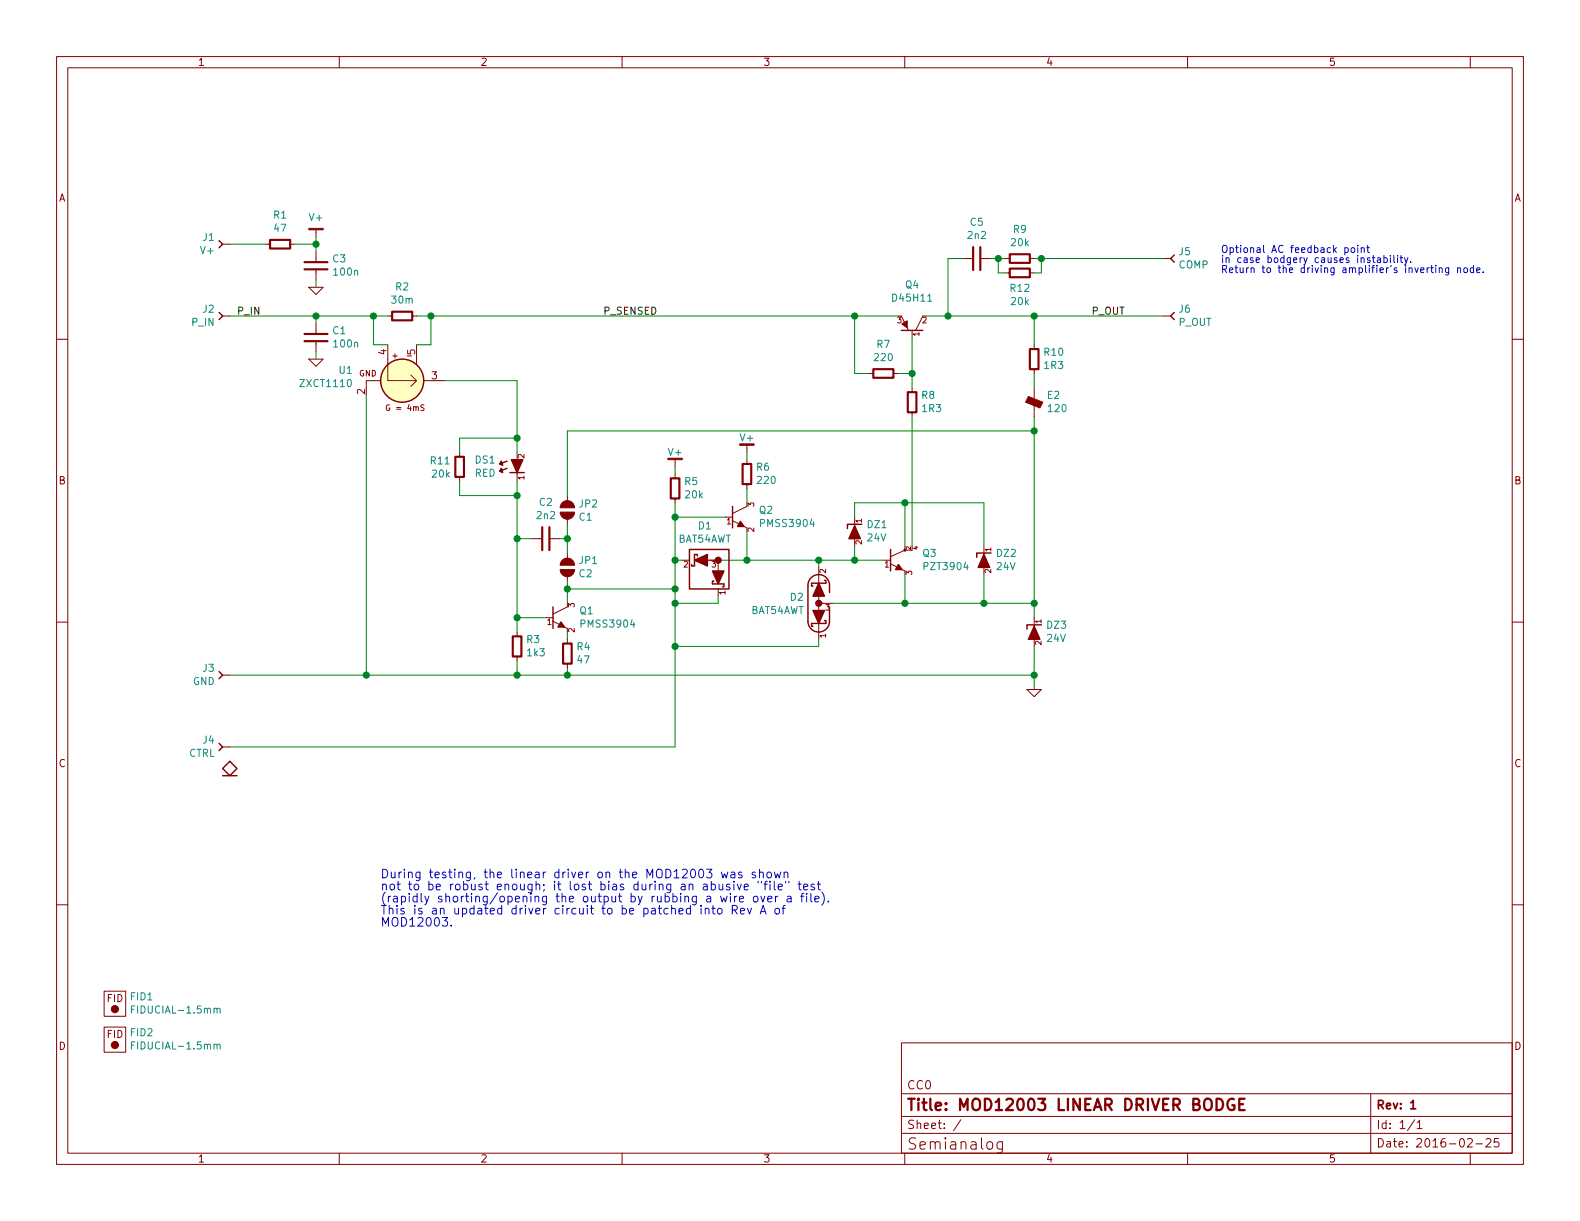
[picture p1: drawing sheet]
<svg xmlns="http://www.w3.org/2000/svg" width="279mm" height="216mm" viewBox="0 0 279 216" stroke-linecap="round" stroke-linejoin="round" font-family="sans-serif">
<g fill="none" stroke="#840000" stroke-width=".18">
<path d="M10 10h259.4v195.9h-259.4zM12 12h255.4v191.9h-255.4zM60 10v2M110 10v2M160 10v2M210 10v2M260 10v2M10 60h2M39.4 55.9h1.2M39.4 43.2h1.2M47 43.2h.8M51.3 43.2h.8"/>
<path d="M54.6 50.8h2.5l-1.2 1.3zM55.9 40.6v1.3M55.9 44.5v1.9M55.9 47.6v1.9M55.9 57.2v1.9M68.6 55.9h.7M72.9 55.9h.8M159.4 55.9l1.3 2.5M161.3 58.4v1.3M163.2 55.9l-1.3 2.5M170.2 45.7h1.9M173.4 45.7h1.9"/>
<path d="M177.8 45.7h.8M177.8 48.3h.8M182.1 45.7h.8M182.1 48.3h.8M205.7 45.7h1.3M205.7 55.9h1.3M267.4 60h2M54.6 63.5h2.5l-1.2 1.3zM55.9 60.3v1.9M67.3 67.3h-2.5v1.3M68.6 64.3v3h5.1M68.6 61v3.4"/>
<path d="M68.9 71.6a.47 .47 0 0 0-.6 .5 .47 .47 0 0 0 .6 .4v-.3h-.2M72.6 66.3l1.1 1M73.7 67.3l-1.1 1M73.7 61v3.4M74.9 67.3h3.8M75 71.6h-.4l-.2 .2 .1 .2 .5 .2v.3h-.6M132.1 78.7v1.3M153.7 66h.7M158 66h.7M161.3 68.6v.7M161.3 72.9v.8M182.9 61v.7"/>
<path d="M182.9 65.3v.7M182.9 68.6v5.1M81.3 80v.8M81.3 84.3v.8M91.4 83.6v1.5M94 95.3h1.9M97.2 95.3h1.9M100.3 87.6v1.9M100.3 90.8v1.9M100.3 97.8v1.9M119.4 81.3v1.3M119.4 83.8v.8"/>
<path d="M119.4 88.1v.8M124.5 99.1h2.5v2.5M128.3 91.4h1.2M129.5 92.1l2.6 1.2M132.1 89.5l-2.6 1.3M132.1 81.3v.7M132.1 85.6v.8M151.1 91.4v1.6M156.2 99.1h1.3M157.5 99.7l2.5 1.3M160 97.3l-2.5 1.1M174 96.5v1.5"/>
<path d="M10 110h2M39.4 119.4h1.2M91.4 111.8v.7M91.4 116.1v.7M96.5 109.2h1.3M97.8 109.9l2.5 1.2M100.3 101v1.9M100.3 113v.8M100.3 117.3v.8M100.3 107.3l-2.5 1.3M127 104.1v1.3M144.8 101.6v1.5"/>
<path d="M144.8 105.4v7.6M144.8 106.7h2.5M182.9 109.2v1.5M267.4 110h2M39.4 132.1h1.2M181.6 121.9h2.5l-1.2 1.3zM10 160h2M267.4 160h2M18.4 175.3h3.8v4.4h-3.8zM18.4 181.6h3.8v4.5h-3.8zM159.4 184.4h108v19.5h-108zM159.4 197.4h108"/>
<path d="M159.4 193.4h108M169.9 198l-1.3 1.9M242.4 193.4v10.5M250.2 198l-1.3 1.9M250.6 198.5l.4-.4v1.5M250.6 199.6h.9M60 203.9v2M110 203.9v2M159.4 200.4h108M160 203.9v2M177.3 201.9v1.6a.56 .56 0 0 1-.9 .3M177.3 202a.68 .68 0 0 0-.9 .1l-.1 .2 .1 .7 .3 .2 .6-.1"/>
<path d="M210 203.9v2M259.5 201.5l.2-.2h.4l.3 .5-1 1h1M260 203.9v2M261 202.3h1.2M262.8 201.5l.2-.2h.4l.3 .5-1 1h1M265 201.3h-.7l-.1 .7 .2-.1 .5 .1 .2 .2-.1 .5-.2 .1-.6-.1"/>
</g>
<path d="M249.5 196.1h.8" fill="none" stroke="#840000" stroke-width=".3"/>
<path d="M218.2 194.4a.92 .92 0 0 0-1.1 .3 .92 .92 0 0 0 0 1.1 .7 .7 0 0 0 1.2 .3v-.7h-.4M219.2 195.2h.6M220.1 194.3h-.9v2h.9" fill="none" stroke="#840000" stroke-width=".41"/>
<circle cx="71.1" cy="67.3" r="3.8" fill="#ffffc2" stroke="#ffffc2" stroke-width=".18"/>
<g fill="none" stroke="#840000" stroke-width=".25">
<path d="M38.7 42.5l.7 .7-.7 .6M38.7 55.2l.7 .7-.7 .6M159.4 58.4h3.8M207.6 45.1l-.6 .6 .6 .7M207.6 55.2l-.6 .7 .6 .6M89.7 82.8l-1.3 .5 .5 .3-.3-.8-.2 .5M89.7 81.5l-1.3 .5 .5 .3-.3-.8-.2 .5M90.2 83.6h2.5M121.9 97.2h7v6.9h-7zM123.3 98.3v-.3h-.5v2.1h-.5v-.3M129.5 89.5v3.8M152.4 92.7h-2.5v.8"/>
<path d="M157.5 97.2v3.8M175.3 97.8h-2.6v.8M38.7 118.7l.7 .7-.7 .6M97.8 107.3v3.8M126.2 102.7h-.2v.6h2v.5h-.2M145.8 109.7h.2v.5h-2.5v.5h.3M145.8 102.6h.2v.5h-2.5v.5h.3M146.7 104.8v-1.3a1.9 1.9 0 0 0-1.9-1.9 1.9 1.9 0 0 0-1.9 1.9v6.4a1.9 1.9 0 0 0 1.9 1.9 1.9 1.9 0 0 0 1.9-1.9v-2.6M184.1 110.5h-2.5v.8M38.7 131.4l.7 .7-.7 .6M39.4 135.9l1.2-1.3 1.3 1.3-1.3 1.3zM39.4 137.2h2.5"/>
<circle cx="71.1" cy="67.3" r="3.8"/>
</g>
<g fill="#840000" stroke="#840000" stroke-width=".25">
<path d="M159.5 57.3l.9-.5v1.1z"/>
<path d="M174 98l1 2.3h-2z"/>
<path d="M158.9 99.8l.6 .9h-1.1z"/>
<path d="M151.1 93l1 2.3h-2z"/>
<path d="M182.9 110.7l1 2.3h-2z"/>
<path d="M90.4 81.3h2.1l-1.1 2.3z"/>
<path d="M130.9 92.2l.7 .9h-1.2z"/>
<path d="M99.2 110l.6 .9h-1.1z"/>
<path d="M126 101h2l-1 2.3z"/>
<path d="M122.8 99.1l2.3-1.1v2.1z"/>
<path d="M143.8 108h2l-1 2.2z"/>
<path d="M144.8 103.1l1 2.3h-2z"/>
<circle cx="127" cy="99.1" r=".51"/>
<circle cx="144.8" cy="106.7" r=".51"/>
</g>
<g fill="none" stroke="#840000" stroke-width=".38">
<path d="M47.8 42.4h3.5v1.5h-3.5zM53.8 47.6h4.1M53.8 46.4h4.1M53.8 59.1h4.1M69.3 55.1h3.6v1.5h-3.6zM172.1 43.7v4.1M173.4 43.7v4.1M178.6 45h3.5v1.5h-3.5zM178.6 47.5h3.5v1.5h-3.5zM53.8 60.3h4.1M154.4 65.3h3.6v1.5h-3.6zM160.5 69.3h1.6v3.6h-1.6z"/>
<path d="M182.1 61.7h1.5v3.6h-1.5zM80.5 80.8h1.5v3.5h-1.5zM95.9 93.2v4.1M97.2 93.2v4.1M118.6 84.6h1.5v3.5h-1.5zM131.3 82h1.5v3.6h-1.5zM90.7 112.5h1.5v3.6h-1.5zM99.6 113.8h1.5v3.5h-1.5z"/>
</g>
<g fill="#840000" stroke="#840000" stroke-width=".18">
<path d="M99.1 90.6h2.5a1.27 1.27 0 0 1-1.3 1.2 1.27 1.27 0 0 1-1.2-1.2z"/>
<path d="M99.3 89.1a1.28 1.28 0 0 1 1.4-.5 1.28 1.28 0 0 1 .9 1.2h-2.5z"/>
<path d="M99.3 99.2a1.28 1.28 0 0 1 1.4-.5 1.28 1.28 0 0 1 .9 1.2h-2.5z"/>
<path d="M99.1 100.7h2.5a1.27 1.27 0 0 1-1.3 1.3 1.27 1.27 0 0 1-1.2-1.3z"/>
<path d="M181.9 70.1l2.5 1-.5 1-2.5-1z"/>
<path d="M54.6 40.4h2.5v.2h-2.5z"/>
<path d="M118.1 81h2.5v.3h-2.5z"/>
<path d="M130.8 78.5h2.5v.2h-2.5z"/>
<circle cx="160" cy="97.3" r=".18"/>
<circle cx="20.3" cy="178.4" r=".63"/>
<circle cx="20.3" cy="184.8" r=".63"/>
</g>
<g fill="none" stroke="#008400" stroke-width=".18">
<path d="M40.6 55.9h28M40.6 43.2h6.4M52.1 43.2h3.8M55.9 41.9v2.6M55.9 49.5v1.3M55.9 55.9v1.3M66 55.9v5.1h2.6M73.7 55.9h85M76.2 55.9v5.1h-2.5M151.1 55.9v10.1h2.6M161.3 59.7v8.9M163.8 55.9h41.9"/>
<path d="M170.2 45.7h-2.6v10.2M175.3 45.7h2.5M176.5 45.7v2.6h1.3M182.9 55.9v5.1M182.9 45.7h22.8M184.1 45.7v2.6h-1.2M55.9 62.2v1.3M64.8 69.9v49.5M78.7 67.3h12.7v12.7M91.4 77.5h-10.1v2.5M158.7 66h2.6M161.3 73.7v22.8"/>
<path d="M182.9 66v2.6M182.9 73.7v35.5M182.9 76.2h-82.6v11.4M81.3 85.1v2.5h10.1M91.4 85.1v26.7M91.4 95.3h2.6M99.1 95.3h1.2M100.3 92.7v5.1M119.4 82.6v1.2M119.4 88.9v43.2h-78.8M119.4 91.4h8.9M119.4 99.1h1.2"/>
<path d="M127 99.1h29.2M132.1 80v1.3M132.1 86.4v2.5M132.1 94v5.1M144.8 99.1v1.2M151.1 91.4v-2.5h22.9v7.6M151.1 96.5v2.6M160 88.9v7.6M40.6 119.4h142.3M91.4 116.8v2.6M91.4 109.2h5.1M100.3 102.9v3.8"/>
<path d="M100.3 111.8v1.2M100.3 118.1v1.3M100.3 104.1h19.1M127 105.4v1.3h-7.6M144.8 113v1.3h-25.4M147.3 106.7h35.6M160 101.6v5.1M174 101.6v5.1M182.9 114.3v7.6"/>
</g>
<g fill="#008400" stroke="#008400" stroke-width=".25">
<circle cx="76.2" cy="55.9" r=".51"/>
<circle cx="151.1" cy="55.9" r=".51"/>
<circle cx="66" cy="55.9" r=".51"/>
<circle cx="119.4" cy="91.4" r=".51"/>
<circle cx="119.4" cy="99.1" r=".51"/>
<circle cx="132.1" cy="99.1" r=".51"/>
<circle cx="161.3" cy="66" r=".51"/>
<circle cx="182.9" cy="55.9" r=".51"/>
<circle cx="91.4" cy="109.2" r=".51"/>
<circle cx="91.4" cy="95.3" r=".51"/>
<circle cx="100.3" cy="95.3" r=".51"/>
<circle cx="182.9" cy="76.2" r=".51"/>
<circle cx="160" cy="106.7" r=".51"/>
<circle cx="119.4" cy="114.3" r=".51"/>
<circle cx="174" cy="106.7" r=".51"/>
<circle cx="151.1" cy="99.1" r=".51"/>
<circle cx="55.9" cy="55.9" r=".51"/>
<circle cx="119.4" cy="106.7" r=".51"/>
<circle cx="144.8" cy="99.1" r=".51"/>
<circle cx="182.9" cy="106.7" r=".51"/>
<circle cx="167.6" cy="55.9" r=".51"/>
<circle cx="100.3" cy="119.4" r=".51"/>
<circle cx="91.4" cy="119.4" r=".51"/>
<circle cx="182.9" cy="119.4" r=".51"/>
<circle cx="160" cy="88.9" r=".51"/>
<circle cx="91.4" cy="77.5" r=".51"/>
<circle cx="176.5" cy="45.7" r=".51"/>
<circle cx="184.2" cy="45.7" r=".51"/>
<circle cx="100.3" cy="104.1" r=".51"/>
<circle cx="119.4" cy="104.1" r=".51"/>
<circle cx="91.4" cy="87.6" r=".51"/>
<circle cx="64.8" cy="119.4" r=".51"/>
<circle cx="55.9" cy="43.2" r=".51"/>
</g>
<g fill="none" stroke="#0000c2" stroke-width=".18">
<path d="M237.8 43.9l.4-.1 .2 .2-.1 .6h-.5M239 43.9l.3-.1 .3 .2v.4l-.3 .3-.3-.2zM240.1 43.4v.1M240.1 43.8v.9M240.7 43.9l.2-.1 .3 .1v.8M240.7 43.8v.9M241.7 43.8h.5M241.9 43.4v1.1l.3 .2M243.6 45.6h.5v.8M244.1 45.9l-.5 .1-.1 .1 .2 .3h.4M244.7 45.6h.4l.2 .2-.1 .6h-.5M244.7 45.2v1.2"/>
<path d="M245.9 45.2v.1M245.9 45.6v.8M246.5 45.2v1l.2 .2M247.1 45.2v.1M247.1 45.6v.8M247.6 45.6h.5M247.8 45.2v1l.3 .2M248.4 45.6l.3 .8M249 45.6l-.5 1.1-.1 .1M249.5 46.3v.1M253 47.3h.5M253.2 46.9v1.1l.3 .2"/>
<path d="M253.9 46.9v.1M253.9 47.3v.9M254.5 47.5l.2-.2 .3 .1v.8M254.5 47.3v.9M256.2 47.3l-.1 1.2-.4 .1M256.2 47.4l-.4-.1-.2 .3 .1 .5h.5M257.8 47.5l.1-.2 .3 .1 .1 .8M257.8 47.3v.9M259 47.4l.3-.1 .2 .3v.4l-.2 .2-.3-.1-.1-.1zM260.6 47.4l-.4-.1-.2 .3 .1 .5h.5M260.6 46.9v1.3M261.1 47.8l.6-.1v-.3l-.4-.1-.2 .2 .1 .6h.5"/>
<path d="M262.3 48.1v.1M124.9 153.7h1l-.5 .6 .3 .1 .2 .2-.1 .5-.2 .1h-.5l-.2-.1M127.2 156.3v.8a.38 .38 0 0 0 .6 .1M127.6 154.2l.2 1 .3-.7 .3 .7 .3-1M127.8 156.3v1.1M129 156.4l-.3-.1-.3 .3 .1 .2 .5 .1v.4h-.6M129.2 158v.1M129.2 158.5v1M129.3 154.3h.6v.9M129.8 155.8v.2M129.8 156.3v1.1M129.9 158.5v1"/>
<path d="M129.9 154.6h-.5a.3 .3 0 0 0-.2 .3 .3 .3 0 0 0 .2 .3l.5-.1M130.3 158.5h-.3l-.1 .3M130.4 156.3l.3 1.1 .4-1.1M130.8 159l.7-.2-.1-.3h-.4l-.2 .2v.7h.6M131.2 154.3l-.4-.1-.2 .2 .1 .2 .5 .2v.3h-.6M131.6 156.8l.7-.1v-.3l-.5-.1-.2 .3 .1 .7h.6M133.3 158.6l.2-.1 .5 .1v.6l-.1 .2-.4 .1-.2-.2zM133.6 154.3l-.4-.1-.2 .2 .1 .2 .5 .2v.3h-.6M134.1 155.8v.3M134.3 154.4l.1-.1a.36 .36 0 0 1 .6 .1v.8M134.3 153.7v1.5M134.5 158.5l.4 1 .4-1"/>
<path d="M134.6 155.8v.3M135.1 156.3h.6M135.7 154.4l.2-.2 .4 .2 .1 .5-.1 .2-.4 .1-.2-.1zM135.7 155.8l-.3 .1-.1 .2v1.3M135.8 159l.7-.2-.1-.3h-.4l-.2 .2v.7h.6M136.2 155.8v.2M136.2 156.3v1.1M136.9 155.8v1.3l.2 .3M136.9 154.2l.3 1 .3-.7 .3 .7 .3-1M137.1 158.5v1M137.6 158.5h-.3l-.2 .3M137.6 156.8l.8-.1-.1-.3-.5-.1-.2 .3 .1 .7h.6"/>
<path d="M138.7 154.4v-.1a.36 .36 0 0 1 .6 .1v.8M138.7 154.2v1M138.9 155.8v.3M139.2 158.5h.6l.1 1M139.5 155.8v.3M139.9 158.8l-.5 .1a.3 .3 0 0 0-.2 .3 .3 .3 0 0 0 .2 .3l.5-.1M141.1 156.3h.6M141.3 155.8v1.3l.4 .3M141.6 158.5h.6M142.1 156.8l.7-.1v-.3l-.5-.1-.2 .3 .1 .7h.6M142.2 158h-.3l-.1 .2v1.3M142.6 158v.1"/>
<path d="M142.6 158.5v1M143.4 158v1.3l.2 .2M144 156.4l-.4-.1-.2 .3 .1 .2 .5 .1v.4h-.6M144.1 159l.7-.2v-.3h-.5l-.2 .2 .1 .7h.6M144.5 156.3h.6M144.7 155.8v1.3l.4 .3M145.3 157.8a1.75 1.75 0 0 1 0 2.3M146.5 159.3v.2M79.8 163.6v.2M124 160.6v1M124.7 160.8l.1-.1a.36 .36 0 0 1 .6 .1v.8M124.7 160.6v1"/>
<path d="M126.1 160.1v1.3l.4 .2M126.9 160.8l.3-.2 .4 .2 .1 .5-.2 .2-.3 .1-.3-.1zM129.5 160.9l.7-.1 .2-.2-.1-.4-.2-.1h-.6v1.5M129.9 160.9l.5 .7M130.9 161.1l.8-.1-.1-.3-.4-.1-.3 .2 .1 .7h.6M132.2 160.6l.3 1 .4-1M134.4 161.6l.6-1.5 .5 1.5M134.6 161.2h.7M137.1 160.8l.2-.2 .5 .2v.5l-.1 .2-.4 .1-.2-.1zM138.3 160.6h.6M138.9 160.1l-.3 .1-.1 .1v1.3"/>
</g>
<path d="M23.2 178.5h.5M23.9 177.9h-.7v1.2M38.4 178.5l.2-.2 .3 .1v.7M23.2 184.8h.5M23.9 184.2h-.7v1.3M38.4 184.8l.2-.2 .3 .1v.8" fill="none" stroke="#008484" stroke-width=".18"/>
<g font-size="2.8" fill="#840000">
<text x="160.4" y="196.4">Title: MOD12003 LINEAR DRIVER BODGE</text>
<text x="160.4" y="203.3">Semianalog</text>
</g>
<g font-size="2.1" fill="#0000c2">
<text x="67.3" y="155.3">During testing, the linear driver on the MOD12003 was shown</text>
<text x="67.3" y="157.4">not to be robust enough; it lost bias during an abusive &quot;file&quot; test</text>
<text x="67.3" y="159.6">(rapidly shorting/opening the output by rubbing a wire over a file).</text>
<text x="67.3" y="161.7">This is an updated driver circuit to be patched into Rev A of</text>
<text x="67.3" y="163.8">MOD12003.</text>
</g>
<g font-size="2.1" fill="#840000">
<text x="160.4" y="192.6">CC0</text>
<text x="243.4" y="196.1">Rev: 1</text>
<text x="160.4" y="199.6">Sheet: /</text>
<text x="243.4" y="202.9">Date: 2016-02-25</text>
<text x="243.4" y="199.6">Id: 1/1</text>
</g>
<g font-size="1.8" fill="#840000">
<text x="35" y="11.6">1</text>
<text x="85" y="11.6">2</text>
<text x="135" y="11.6">3</text>
<text x="185" y="11.6">4</text>
<text x="235" y="11.6">5</text>
<text x="10.4" y="35.6">A</text>
<text x="267.8" y="35.6">A</text>
<text x="68.3" y="62.7" transform="rotate(-90 68.3 62.7)">4</text>
<text x="73.4" y="62.7" transform="rotate(-90 73.4 62.7)">5</text>
<text x="64.5" y="69.7" transform="rotate(-90 64.5 69.7)">2</text>
<text x="76.4" y="67.1">3</text>
<text x="10.4" y="85.6">B</text>
<text x="267.8" y="85.6">B</text>
<text x="10.4" y="135.6">C</text>
<text x="267.8" y="135.6">C</text>
<text x="18.9" y="177.2">FID</text>
<text x="10.4" y="185.6">D</text>
<text x="18.9" y="183.5">FID</text>
<text x="267.8" y="185.6">D</text>
<text x="35" y="205.5">1</text>
<text x="85" y="205.5">2</text>
<text x="135" y="205.5">3</text>
<text x="185" y="205.5">4</text>
<text x="235" y="205.5">5</text>
</g>
<g font-size="1.8" fill="#008484">
<text x="48.4" y="38.6">R1</text>
<text x="48.6" y="41">47</text>
<text x="54.8" y="39.1">V+</text>
<text x="171.6" y="39.9">C5</text>
<text x="179.2" y="41.2">R9</text>
<text x="35.6" y="44.9">V+</text>
<text x="35.9" y="42.6">J1</text>
<text x="58.9" y="46.4">C3</text>
<text x="171.2" y="42.2">2n2</text>
<text x="178.9" y="43.5">20k</text>
<text x="208.4" y="47.4">COMP</text>
<text x="208.5" y="45.1">J5</text>
<text x="59.1" y="48.7">100n</text>
<text x="69.4" y="53.7">30m</text>
<text x="70" y="51.3">R2</text>
<text x="158.1" y="53.3">D45H11</text>
<text x="160.1" y="51">Q4</text>
<text x="178.7" y="51.6">R12</text>
<text x="178.9" y="53.9">20k</text>
<text x="33.9" y="57.6">P_IN</text>
<text x="35.9" y="55.3">J2</text>
<text x="58.9" y="59.1">C1</text>
<text x="208.4" y="57.6">P_OUT</text>
<text x="208.5" y="55.3">J6</text>
<text x="59.1" y="61.4">100n</text>
<text x="154.7" y="63.8">220</text>
<text x="155.1" y="61.5">R7</text>
<text x="184.7" y="62.9">R10</text>
<text x="184.7" y="65.2">1R3</text>
<text x="53.3" y="68.4">ZXCT1110</text>
<text x="60" y="66.1">U1</text>
<text x="163" y="70.5">R8</text>
<text x="185.2" y="70.5">E2</text>
<text x="163.1" y="72.8">1R3</text>
<text x="185.5" y="72.8">120</text>
<text x="76.2" y="82.1">R11</text>
<text x="84.1" y="81.9">DS1</text>
<text x="118.3" y="80.6">V+</text>
<text x="131" y="78">V+</text>
<text x="133.8" y="83.2">R6</text>
<text x="76.5" y="84.4">20k</text>
<text x="83.9" y="84.3">RED</text>
<text x="95.4" y="89.4">C2</text>
<text x="102.5" y="89.7">JP2</text>
<text x="121.1" y="85.8">R5</text>
<text x="121.2" y="88.1">20k</text>
<text x="134" y="85.5">220</text>
<text x="95" y="91.8">2n2</text>
<text x="102.4" y="92">C1</text>
<text x="119.8" y="95.9">BAT54AWT</text>
<text x="123.5" y="93.6">D1</text>
<text x="134.3" y="90.8">Q2</text>
<text x="134.7" y="93.2">PMSS3904</text>
<text x="153.4" y="93.4">DZ1</text>
<text x="153.4" y="95.7">24V</text>
<text x="102.5" y="99.7">JP1</text>
<text x="163.2" y="98.5">Q3</text>
<text x="163.6" y="100.8">PZT3904</text>
<text x="176.3" y="98.5">DZ2</text>
<text x="176.3" y="100.8">24V</text>
<text x="102.4" y="102.1">C2</text>
<text x="139.8" y="106.2">D2</text>
<text x="93.2" y="113.7">R3</text>
<text x="102.5" y="108.6">Q1</text>
<text x="103" y="110.9">PMSS3904</text>
<text x="132.7" y="108.6">BAT54AWT</text>
<text x="185.2" y="111.2">DZ3</text>
<text x="185.2" y="113.5">24V</text>
<text x="35.9" y="118.8">J3</text>
<text x="93.3" y="116">1k3</text>
<text x="102.1" y="115">R4</text>
<text x="102.2" y="117.3">47</text>
<text x="34.1" y="121.1">GND</text>
<text x="35.9" y="131.5">J4</text>
<text x="33.4" y="133.8">CTRL</text>
<text x="23.1" y="176.9">FID1</text>
<text x="23.9" y="179.2">FIDUCIAL-1.5mm</text>
<text x="23.1" y="183.2">FID2</text>
<text x="23.9" y="185.5">FIDUCIAL-1.5mm</text>
</g>
<g font-size="1.8" fill="#0000c2">
<text x="215.9" y="44.7">Optional AC feedback point</text>
<text x="215.9" y="46.5">in case bodgery causes instability.</text>
<text x="215.9" y="48.3">Return to the driving amplifier's inverting node.</text>
</g>
<g font-size="1.8">
<text x="41.9" y="55.6">P_IN</text>
<text x="106.7" y="55.6">P_SENSED</text>
<text x="193" y="55.6">P_OUT</text>
</g>
<g font-size="1.4" fill="#840000">
<text x="158.7" y="57.2">3</text>
<text x="162.6" y="59.4" transform="rotate(-90 162.6 59.4)">1</text>
<text x="163.1" y="57.2">2</text>
<text x="69.4" y="63.4">+</text>
<text x="72.2" y="63.4">-</text>
<text x="63.5" y="66.5">GND</text>
<text x="68.8" y="72.6">G = 4mS</text>
<text x="92.7" y="81" transform="rotate(-90 92.7 81)">2</text>
<text x="92.7" y="84.8" transform="rotate(-90 92.7 84.8)">1</text>
<text x="133.3" y="89.6" transform="rotate(-90 133.3 89.6)">3</text>
<text x="128.5" y="92.7">1</text>
<text x="133.3" y="94" transform="rotate(-90 133.3 94)">2</text>
<text x="152.4" y="92.5" transform="rotate(-90 152.4 92.5)">1</text>
<text x="120.9" y="100.3">2</text>
<text x="125.9" y="100.3">3</text>
<text x="146" y="101.3" transform="rotate(-90 146 101.3)">2</text>
<text x="152.4" y="96.3" transform="rotate(-90 152.4 96.3)">2</text>
<text x="156.5" y="100.3">1</text>
<text x="161.3" y="101.7" transform="rotate(-90 161.3 101.7)">3</text>
<text x="175.3" y="101.3" transform="rotate(-90 175.3 101.3)">2</text>
<text x="175.3" y="97.5" transform="rotate(-90 175.3 97.5)">1</text>
<text x="101.6" y="107.4" transform="rotate(-90 101.6 107.4)">3</text>
<text x="128.3" y="105.2" transform="rotate(-90 128.3 105.2)">1</text>
<text x="146" y="107.9">3</text>
<text x="96.8" y="110.5">1</text>
<text x="101.6" y="111.8" transform="rotate(-90 101.6 111.8)">2</text>
<text x="146" y="112.8" transform="rotate(-90 146 112.8)">1</text>
<text x="184.1" y="110.2" transform="rotate(-90 184.1 110.2)">1</text>
<text x="184.1" y="114" transform="rotate(-90 184.1 114)">2</text>
</g>
<g font-size="1.1" fill="#840000">
<text x="161" y="97.2" transform="rotate(-90 161 97.2)">2</text>
<text x="162.3" y="97.2" transform="rotate(-90 162.3 97.2)">4</text>
</g>
</svg>
